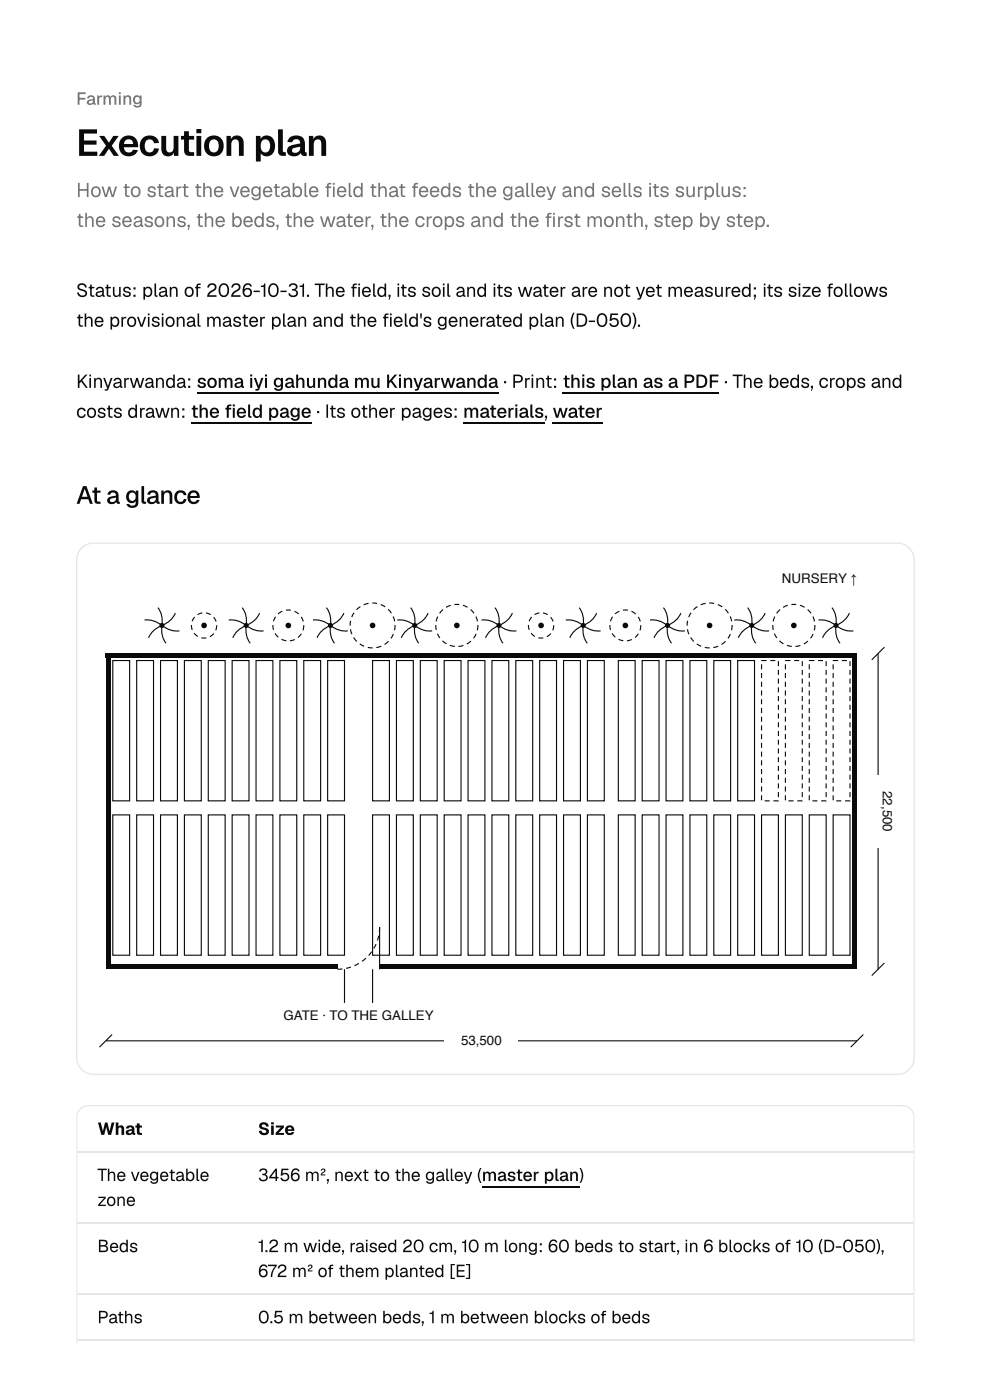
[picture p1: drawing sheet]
<svg xmlns="http://www.w3.org/2000/svg" width="210mm" height="297mm" viewBox="0 0 210 297" stroke-linecap="round" stroke-linejoin="round" font-family="sans-serif">
<path d="M17.3 116.3l1.2-.8 1.3-.3h170.4a3.6 3.6 0 0 1 3.6 3.6v105.6a3.6 3.6 0 0 1-3.6 3.5h-170.4a3.6 3.6 0 0 1-3.5-3.5v-105.6l.2-1.4z" fill="none" stroke="#e5e5e5" stroke-width=".26"/>
<g fill="#e5e5e5">
<path d="M16.1 234.4h177.8v1.5h-177.8z"/>
<path d="M192.4 234.4h1.5v50.6h-1.5z"/>
<path d="M16.1 234.4h1.5v50.6h-1.5z"/>
</g>
<path d="M40.4 89.8h25.7M41.7 83.5h64M98.2 89.8h17.2M117.2 89.8h10.6M119.3 83.5h33.2" fill="none" stroke="#0a0a0a" stroke-width=".26"/>
<g fill="#0a0a0a">
<path d="M22.4 138.6h159.3v1.1h-159.3z"/>
<path d="M22.4 138.6h1.1v67h-1.1z"/>
<path d="M180.7 138.6h1v67h-1z"/>
<path d="M22.4 204.6h49.1v1h-49.1z"/>
<path d="M80.5 204.6h101.2v1h-101.2z"/>
<path d="M71.5 205.5l1.1-.1v.3h-1.1zM73.4 205.3l1-.3v.3l-1 .3zM75.1 204.8l.9-.5 .2 .2-1 .5zM76.7 203.9l.8-.7 .2 .2-.9 .6zM78.7 201.8l.2 .2-.7 .8-.1-.2zM79.6 200.2l.2 .1-.5 1-.2-.1zM80.2 198.5h.2l-.3 1.1-.2-.1zM80.4 196.7h.2l-.1 1h-.2z"/>
</g>
<path d="M80.5 196.7v8.9" fill="none" stroke="#0a0a0a" stroke-width=".24"/>
<g fill="#0a0a0a">
<path d="M178.5 140h1v.3h-1zM180.1 140.3h.2v1h-.2zM180.1 142.1h.2v1.1h-.2zM180.1 144h.2v1h-.2zM180.1 145.8h.2v1.1h-.2zM180.1 147.7h.2v1h-.2zM180.1 149.5h.2v1.1h-.2zM180.1 151.4h.2v1h-.2zM180.1 153.2h.2v1.1h-.2zM180.1 155.1h.2v1h-.2zM180.1 156.9h.2v1.1h-.2zM180.1 158.8h.2v1h-.2zM180.1 160.6h.2v1.1h-.2zM180.1 162.5h.2v1h-.2zM180.1 164.3h.2v1.1h-.2zM180.1 166.2h.2v1.1h-.2zM180.1 168h.2v1.1h-.2zM179.2 169.8h1l-.1 .1h.2v.1h-1.1zM177.3 169.8h1.1v.2h-1.1zM176.5 168.7h.3v1.1h-.3zM176.5 166.9h.3v1h-.3zM176.5 165h.3v1.1h-.3zM176.5 163.2h.3v1h-.3zM176.5 161.3h.3v1.1h-.3zM176.5 159.5h.3v1h-.3zM176.5 157.6h.3v1.1h-.3zM176.5 155.8h.3v1h-.3zM176.5 153.9h.3v1.1h-.3zM176.5 152.1h.3v1h-.3zM176.5 150.2h.3v1.1h-.3zM176.5 148.3h.3v1.1h-.3zM176.5 146.5h.3v1.1h-.3zM176.5 144.6h.3v1.1h-.3zM176.5 142.8h.3v1h-.3zM176.5 140.9h.3v1.1h-.3zM176.5 140h1.2v.3h-1.1l.2-.2h-.3z"/>
<path d="M173.4 140h1.1v.3h-1.1zM175 140.3h.3v1h-.3zM175 142.1h.3v1.1h-.3zM175 144h.3v1h-.3zM175 145.8h.3v1.1h-.3zM175 147.7h.3v1h-.3zM175 149.5h.3v1.1h-.3zM175 151.4h.3v1h-.3zM175 153.2h.3v1.1h-.3zM175 155.1h.3v1h-.3zM175 156.9h.3v1.1h-.3zM175 158.8h.3v1h-.3zM175 160.6h.3v1.1h-.3zM175 162.5h.3v1h-.3zM175 164.3h.3v1.1h-.3zM175 166.2h.3v1.1h-.3zM175 168h.3v1.1h-.3zM174.1 169.8h1l-.1 .1h.3v.1h-1.2zM172.2 169.8h1.1v.2h-1.1zM171.5 168.7h.2v1.1h-.2zM171.5 166.9h.2v1h-.2zM171.5 165h.2v1.1h-.2zM171.5 163.2h.2v1h-.2zM171.5 161.3h.2v1.1h-.2zM171.5 159.5h.2v1h-.2zM171.5 157.6h.2v1.1h-.2zM171.5 155.8h.2v1h-.2zM171.5 153.9h.2v1.1h-.2zM171.5 152.1h.2v1h-.2zM171.5 150.2h.2v1.1h-.2zM171.5 148.3h.2v1.1h-.2zM171.5 146.5h.2v1.1h-.2zM171.5 144.6h.2v1.1h-.2zM171.5 142.8h.2v1h-.2zM171.5 140.9h.2v1.1h-.2zM171.5 140h1.1v.3h-1l.1-.2h-.2z"/>
<path d="M168.4 140h1v.3h-1zM170 140.3h.2v1h-.2zM170 142.1h.2v1.1h-.2zM170 144h.2v1h-.2zM170 145.8h.2v1.1h-.2zM170 147.7h.2v1h-.2zM170 149.5h.2v1.1h-.2zM170 151.4h.2v1h-.2zM170 153.2h.2v1.1h-.2zM170 155.1h.2v1h-.2zM170 156.9h.2v1.1h-.2zM170 158.8h.2v1h-.2zM170 160.6h.2v1.1h-.2zM170 162.5h.2v1h-.2zM170 164.3h.2v1.1h-.2zM170 166.2h.2v1.1h-.2zM170 168h.2v1.1h-.2zM169 169.8h1.1l-.1 .1h.2v.1h-1.2zM167.2 169.8h1v.2h-1zM166.4 168.7h.2v1.1h-.2zM166.4 166.9h.2v1h-.2zM166.4 165h.2v1.1h-.2zM166.4 163.2h.2v1h-.2zM166.4 161.3h.2v1.1h-.2zM166.4 159.5h.2v1h-.2zM166.4 157.6h.2v1.1h-.2zM166.4 155.8h.2v1h-.2zM166.4 153.9h.2v1.1h-.2zM166.4 152.1h.2v1h-.2zM166.4 150.2h.2v1.1h-.2zM166.4 148.3h.2v1.1h-.2zM166.4 146.5h.2v1.1h-.2zM166.4 144.6h.2v1.1h-.2zM166.4 142.8h.2v1h-.2zM166.4 140.9h.2v1.1h-.2zM166.4 140h1.2v.3h-1.1l.1-.2h-.2z"/>
<path d="M163.3 140h1.1v.3h-1.1zM164.9 140.3h.2v1h-.2zM164.9 142.1h.2v1.1h-.2zM164.9 144h.2v1h-.2zM164.9 145.8h.2v1.1h-.2zM164.9 147.7h.2v1h-.2zM164.9 149.5h.2v1.1h-.2zM164.9 151.4h.2v1h-.2zM164.9 153.2h.2v1.1h-.2zM164.9 155.1h.2v1h-.2zM164.9 156.9h.2v1.1h-.2zM164.9 158.8h.2v1h-.2zM164.9 160.6h.2v1.1h-.2zM164.9 162.5h.2v1h-.2zM164.9 164.3h.2v1.1h-.2zM164.9 166.2h.2v1.1h-.2zM164.9 168h.2v1.1h-.2zM164 169.8h1l-.1 .1h.2v.1h-1.1zM162.1 169.8h1.1v.2h-1.1zM161.3 168.7h.3v1.1h-.3zM161.3 166.9h.3v1h-.3zM161.3 165h.3v1.1h-.3zM161.3 163.2h.3v1h-.3zM161.3 161.3h.3v1.1h-.3zM161.3 159.5h.3v1h-.3zM161.3 157.6h.3v1.1h-.3zM161.3 155.8h.3v1h-.3zM161.3 153.9h.3v1.1h-.3zM161.3 152.1h.3v1h-.3zM161.3 150.2h.3v1.1h-.3zM161.3 148.3h.3v1.1h-.3zM161.3 146.5h.3v1.1h-.3zM161.3 144.6h.3v1.1h-.3zM161.3 142.8h.3v1h-.3zM161.3 140.9h.3v1.1h-.3zM161.3 140h1.2v.3h-1l.1-.2h-.3z"/>
</g>
<g fill="none" stroke="#0a0a0a" stroke-width=".24">
<path d="M173.5 131.5l1.6 .1 1.1 .4 1 .7M176.4 128.9l.7 1.4 .2 1.1-.1 1.3M177.2 132.7l1.1 .7 1 .4h1.6M177.2 132.7v1.2l.2 1.2 .7 1.4M177.2 132.7l-1.5 .9-.8 .8-.5 .9M180.1 130.1l-.9 1.3-.9 .7-1.1 .6M23.9 140.1h3.6v29.8h-3.6zM29 140.1h3.5v29.8h-3.5zM34 140.1h3.6v29.8h-3.6zM39.1 140.1h3.6v29.8h-3.6zM44.2 140.1h3.5v29.8h-3.5zM49.2 140.1h3.6v29.8h-3.6z"/>
<path d="M54.3 140.1h3.6v29.8h-3.6zM59.3 140.1h3.6v29.8h-3.6zM64.4 140.1h3.6v29.8h-3.6zM69.5 140.1h3.5v29.8h-3.5zM79 140.1h3.6v29.8h-3.6zM84.1 140.1h3.5v29.8h-3.5zM89.1 140.1h3.6v29.8h-3.6zM94.2 140.1h3.5v29.8h-3.5zM99.2 140.1h3.6v29.8h-3.6zM104.3 140.1h3.6v29.8h-3.6zM109.4 140.1h3.5v29.8h-3.5zM114.4 140.1h3.6v29.8h-3.6z"/>
<path d="M119.5 140.1h3.6v29.8h-3.6zM124.5 140.1h3.6v29.8h-3.6zM131.1 140.1h3.6v29.8h-3.6zM136.1 140.1h3.6v29.8h-3.6zM141.2 140.1h3.6v29.8h-3.6zM146.3 140.1h3.5v29.8h-3.5zM151.3 140.1h3.6v29.8h-3.6zM156.4 140.1h3.6v29.8h-3.6zM23.9 172.9h3.6v29.8h-3.6zM29 172.9h3.5v29.8h-3.5zM34 172.9h3.6v29.8h-3.6zM39.1 172.9h3.6v29.8h-3.6z"/>
<path d="M44.2 172.9h3.5v29.8h-3.5zM49.2 172.9h3.6v29.8h-3.6zM54.3 172.9h3.6v29.8h-3.6zM59.3 172.9h3.6v29.8h-3.6zM64.4 172.9h3.6v29.8h-3.6zM69.5 172.9h3.5v29.8h-3.5zM79 172.9h3.6v29.8h-3.6zM84.1 172.9h3.5v29.8h-3.5zM89.1 172.9h3.6v29.8h-3.6zM94.2 172.9h3.5v29.8h-3.5zM99.2 172.9h3.6v29.8h-3.6zM104.3 172.9h3.6v29.8h-3.6z"/>
<path d="M109.4 172.9h3.5v29.8h-3.5zM114.4 172.9h3.6v29.8h-3.6zM119.5 172.9h3.6v29.8h-3.6zM124.5 172.9h3.6v29.8h-3.6zM131.1 172.9h3.6v29.8h-3.6zM136.1 172.9h3.6v29.8h-3.6zM141.2 172.9h3.6v29.8h-3.6zM146.3 172.9h3.5v29.8h-3.5zM151.3 172.9h3.6v29.8h-3.6zM156.4 172.9h3.6v29.8h-3.6zM161.5 172.9h3.5v29.8h-3.5zM166.5 172.9h3.6v29.8h-3.6z"/>
<path d="M171.6 172.9h3.5v29.8h-3.5zM176.6 172.9h3.6v29.8h-3.6z"/>
</g>
<g fill="#0a0a0a">
<path d="M172.3 134.4l.2 .1-.6 1-.1-.2zM170.4 136.5l.8-.6 .2 .2-.9 .6zM168.6 137l1.1-.2v.2l-1 .3zM166.9 136.8l1 .2v.3l-1.1-.3zM165.3 135.9l.9 .6-.2 .2-.8-.7zM164.1 134.5l.2-.1 .5 .9-.2 .1zM163.7 132.6h.3l.1 1-.3 .1zM164.1 130.8l.3 .1-.4 1-.2-.1zM165.1 129.4l.2-.2 .1 .2-.7 .8-.1-.1zM166 128.7l1-.4v.2l-.9 .5zM167.8 128.1h1v.3h-1zM169.6 128.3l1 .4-.1 .2-.9-.4zM171.3 129.2l.7 .8-.2 .2-.7-.8zM172.2 130.8l.3-.1 .3 1.1h-.2zM172.6 132.6h.3l-.1 1.2-.3-.1z"/>
<circle cx="177.2" cy="132.7" r=".54"/>
<circle cx="168.3" cy="132.7" r=".6"/>
</g>
<path d="M155.7 131.5h1l1.1 .3 1.6 .9M158.5 128.9l.6 .9 .3 1.1v1.8M159.4 132.7l1 .7 1.1 .4h1.6M159.4 132.7v1.8l.3 1.1 .5 .9M159.4 132.7l-1.6 .9-.8 .8-.5 .9M162.2 130.1l-.5 .9-.8 .8-1.5 .9" fill="none" stroke="#0a0a0a" stroke-width=".24"/>
<g fill="#0a0a0a">
<path d="M154.7 134.5l.3 .1-.6 .9-.2-.1zM152.9 136.6l.8-.6 .2 .1-.9 .7zM151.2 137.3l1-.3 .1 .2-1 .3zM149.5 137.2l1 .1v.3l-1.1-.1zM147.8 136.5l.9 .5-.1 .2-.9-.5zM146.3 135.3l.2-.1 .7 .8-.2 .2zM145.6 133.5h.3l.3 1-.3 .1zM145.7 131.7h.2l-.1 1h-.2zM146.4 129.9l.2 .2-.5 .9-.2-.1zM146.9 129.3l.9-.7 .1 .2-.8 .7zM148.5 128.2l1.1-.3v.2l-1 .3zM150.4 127.8l1 .1v.2l-1-.1zM152.2 128.1l1 .6-.2 .1-.9-.4zM153.8 129.2l.7 .8-.2 .2-.6-.9zM154.7 130.8l.2-.1 .3 1.1h-.2zM155.1 132.6h.2l-.1 1.1h-.2z"/>
<circle cx="159.4" cy="132.7" r=".54"/>
<circle cx="150.4" cy="132.7" r=".6"/>
</g>
<path d="M137.8 131.5l1.6 .1 1.1 .4 1 .7M140.7 128.9l.7 1.4 .2 1.1-.1 1.3M141.5 132.7l1.1 .7 1 .4h1.6M141.5 132.7v1.2l.1 1.2 .8 1.4M141.5 132.7l-1.6 .9-.7 .8-.5 .9M144.3 130.1l-.8 1.3-.9 .7-1.1 .6" fill="none" stroke="#0a0a0a" stroke-width=".24"/>
<g fill="#0a0a0a">
<path d="M135.2 134.4l.2 .1-.7 .8-.2-.1zM132.9 135.8l1-.2 .1 .2-1.1 .3zM131.2 135.5l1 .3-.1 .3-1-.4zM129.7 134.4l.2-.1 .6 .8-.1 .2zM129.2 132.6h.2l.2 1-.3 .1zM129.8 130.8l.2 .1-.5 1-.2-.1zM130.3 130.2l1-.6v.2l-.8 .5zM132.1 129.3h1v.3h-1zM133.9 129.6l1 .6-.2 .2-.9-.6zM135.2 130.9l.2-.1 .5 1-.3 .1zM135.7 132.6h.3l-.2 1.2-.2-.1z"/>
<circle cx="141.5" cy="132.7" r=".54"/>
<circle cx="132.6" cy="132.7" r=".6"/>
</g>
<path d="M119.9 131.5l1.6 .1 1.1 .4 1 .7M122.8 128.9l.7 1.4 .2 1.1-.1 1.3M123.6 132.7l1.1 .7 1.1 .4h1.5M123.6 132.7v1.2l.2 1.2 .7 1.4M123.6 132.7l-1.5 .9-.8 .8-.5 .9M126.5 130.1l-.9 1.3-.8 .7-1.2 .6" fill="none" stroke="#0a0a0a" stroke-width=".24"/>
<g fill="#0a0a0a">
<path d="M115.9 135l.8-.7 .2 .2-.9 .7zM114.2 135.2h1v.2h-1.1zM112.5 134.4l.2-.1 .8 .6-.2 .2zM111.9 132.6h.3l.1 1-.2 .1zM112.6 130.8l.2 .2-.5 .8h-.2zM113.3 130.3l1-.4 .1 .3-1 .3zM115.1 129.9l1.1 .4-.1 .2-1-.3zM116.6 131l.2-.1 .6 .9-.3 .1zM117.3 132.6h.2l-.2 1.2-.2-.1z"/>
<circle cx="123.6" cy="132.7" r=".54"/>
<circle cx="114.7" cy="132.7" r=".6"/>
</g>
<path d="M102.1 131.5h1l1.1 .3 1.6 .9M104.9 128.9l.7 1.4 .2 1.1v1.3M105.8 132.7l1.6 .9 1 .2h1.1M105.8 132.7l-.1 1.2 .2 1.2 .7 1.4M105.8 132.7l-1.1 .6-.9 .7-.9 1.3M108.6 130.1l-.8 1.3-.9 .7-1.1 .6" fill="none" stroke="#0a0a0a" stroke-width=".24"/>
<g fill="#0a0a0a">
<path d="M100.8 134.4l.2 .1-.5 1-.2-.2zM98.9 136.5l.9-.6 .1 .2-.9 .6zM97.2 137l1-.2 .1 .2-1.1 .3zM95.4 136.8l1 .2v.3l-1.1-.3zM93.9 135.9l.8 .6-.1 .2-.9-.7zM92.6 134.5l.2-.1 .6 .9-.2 .1zM92.3 132.6h.2l.1 1-.2 .1zM92.7 130.8l.2 .1-.3 1-.2-.1zM93.6 129.4l.2-.2 .2 .2-.7 .8-.2-.1zM94.5 128.7l1-.4 .1 .2-1 .5zM96.3 128.1h1.1l-.1 .3h-.9zM98.2 128.3l1 .4-.1 .2-1-.4zM99.9 129.2l.7 .8-.2 .2-.7-.8zM100.8 130.8l.2-.1 .4 1.1h-.3zM101.2 132.6h.2l-.1 1.2-.2-.1z"/>
<circle cx="105.8" cy="132.7" r=".54"/>
<circle cx="96.9" cy="132.7" r=".6"/>
</g>
<path d="M84.2 131.5l1.6 .1 1.1 .4 1 .7M87.1 128.9l.7 1.4 .2 1.1-.1 1.3M87.9 132.7l1.6 .9 1.1 .2h1M87.9 132.7v1.2l.2 1.2 .7 1.4M87.9 132.7l-1.5 .9-.8 .8-.5 .9M90.8 130.1l-.9 1.3-.9 .7-1.1 .6" fill="none" stroke="#0a0a0a" stroke-width=".24"/>
<g fill="#0a0a0a">
<path d="M83.3 134.5l.2 .1-.5 .9-.2-.1zM81.5 136.6l.8-.6 .2 .1-.9 .7zM79.8 137.3l1-.3 .1 .2-1.1 .3zM78 137.2l1 .1v.3l-1-.1zM76.3 136.5l.9 .5v.2l-1-.5zM74.9 135.3l.2-.1 .6 .8-.1 .2zM74.2 133.5h.2l.3 1-.2 .1zM74.2 131.7h.2l-.1 1h-.2zM75 129.9l.2 .2-.5 .9-.2-.1zM75.5 129.3l.8-.7 .2 .2-.8 .7zM77.1 128.2l1-.3 .1 .2-1 .3zM78.9 127.8l1.1 .1-.1 .2-1-.1zM80.8 128.1l.9 .6-.1 .1-.9-.4zM82.4 129.2l.7 .8-.2 .2-.7-.9zM83.2 130.8l.3-.1 .3 1.1h-.2zM83.6 132.6h.3l-.1 1.1h-.3z"/>
<circle cx="87.9" cy="132.7" r=".54"/>
<circle cx="79" cy="132.7" r=".6"/>
</g>
<path d="M66.4 131.5l1.5 .1 1.1 .4 1.1 .7M69.2 128.9l.7 1.4 .2 1.1v1.3M70.1 132.7l1 .7 1.1 .4h1.6M70.1 132.7l-.1 1.2 .2 1.2 .7 1.4M70.1 132.7l-1.6 .9-.8 .8-.5 .9M72.9 130.1l-.5 .9-.8 .8-1.5 .9" fill="none" stroke="#0a0a0a" stroke-width=".24"/>
<g fill="#0a0a0a">
<path d="M63.8 134.4l.2 .1-.8 .8-.1-.1zM61.5 135.8l.9-.2 .1 .2-1 .3zM59.7 135.5l1 .3v.3l-1.1-.4zM58.2 134.4l.2-.1 .7 .8-.2 .2zM57.7 132.6h.3l.1 1-.2 .1zM58.3 130.8l.2 .1-.4 1-.2-.1zM58.9 130.2l.9-.6 .1 .2-.9 .5zM60.6 129.3h1.1l-.1 .3h-1zM62.5 129.6l.9 .6-.2 .2-.8-.6zM63.8 130.9l.2-.1 .4 1-.2 .1zM64.3 132.6h.2l-.2 1.2-.2-.1z"/>
<circle cx="70.1" cy="132.7" r=".54"/>
<circle cx="61.1" cy="132.7" r=".6"/>
</g>
<path d="M48.5 131.5l1.6 .1 1 .4 1.1 .7M51.3 128.9l.6 .9 .3 1.1v1.8M52.2 132.7l1.1 .7 1 .4h1.6M52.2 132.7v1.8l.3 1.1 .6 .9M52.2 132.7l-1.1 .6-.9 .7-.8 1.3M55 130.1l-.5 .9-.7 .8-1.6 .9" fill="none" stroke="#0a0a0a" stroke-width=".24"/>
<g fill="#0a0a0a">
<path d="M44.4 135l.8-.7 .2 .2-.9 .7zM42.7 135.2h1v.2h-1zM41 134.4l.2-.1 .8 .6-.1 .2zM40.5 132.6h.2l.2 1-.3 .1zM41.2 130.8l.2 .2-.6 .8h-.2zM41.8 130.3l1.1-.4v.3l-.9 .3zM43.7 129.9l1 .4-.1 .2-.9-.3zM45.2 131l.2-.1 .5 .9-.2 .1zM45.8 132.6h.3l-.3 1.2-.2-.1z"/>
<circle cx="52.2" cy="132.7" r=".54"/>
<circle cx="43.3" cy="132.7" r=".6"/>
</g>
<path d="M30.6 131.5l1.6 .1 1.1 .4 1 .7M33.5 128.9l.5 .9 .3 1.1v1.8M34.3 132.7l1.1 .7 1 .4h1.6M34.3 132.7v1.8l.4 1.1 .5 .9M34.3 132.7l-1.5 .9-.8 .8-.5 .9M37.2 130.1l-.9 1.3-.9 .7-1.1 .6" fill="none" stroke="#0a0a0a" stroke-width=".24"/>
<circle cx="34.3" cy="132.7" r=".54" fill="#0a0a0a"/>
<path d="M23.8 219.5l-2.7 2.7M73 205.6v7.2M79 205.6v7.2M183 219.5l-2.6 2.7M22.4 220.8h159.3" fill="none" stroke="#0a0a0a" stroke-width=".24"/>
<path d="M94.3 218.6h15.5v4.4h-15.5z" fill="#fff"/>
<path d="M186.2 138.6v67M187.5 137.3l-2.7 2.7M187.5 204.3l-2.7 2.7" fill="none" stroke="#0a0a0a" stroke-width=".24"/>
<path d="M183.9 164.4h4.5v15.5h-4.5z" fill="#fff"/>
<path d="M16.4 244.3h177.3M16.4 259.4h177.3M16.4 274.5h177.3M16.4 284.3h177.3" fill="none" stroke="#e5e5e5" stroke-width=".26"/>
<path d="M102.1 251.8h20.7" fill="none" stroke="#0a0a0a" stroke-width=".26"/>
<text font-size="7.9" fill="#0a0a0a" x="16.1" y="33.1">Execution plan</text>
<text font-size="5.3" fill="#0a0a0a" x="16.1" y="106.9">At a glance</text>
<g font-size="4.2" fill="#737373">
<text x="16.1" y="41.8">How to start the vegetable feld that feeds the galley and sells its surplus:</text>
<text x="68.8" y="41.8">i</text>
<text x="16.1" y="48.2">the seasons, the beds, the water, the crops and the frst month, step by step.</text>
<text x="115.4" y="48.2">i</text>
</g>
<g font-size="4" fill="#0a0a0a">
<text x="16.1" y="63">Status: plan of 2026-10-31. The feld, its soil and its water are not yet measured; its size follows</text>
<text x="74.2" y="63">i</text>
<text x="16.1" y="69.3">the provisional master plan and the feld's generated plan (D-050).</text>
<text x="81" y="69.3">i</text>
<text x="16.1" y="82.3">Kinyarwanda: soma iyi gahunda mu Kinyarwanda · Print: this plan as a PDF · The beds, crops and</text>
<text x="16.1" y="88.6">costs drawn: the feld page · Its other pages: materials, water</text>
<text x="47.6" y="88.6">i</text>
</g>
<text font-size="3.7" fill="#737373" x="16.1" y="22.2">Farming</text>
<g font-size="3.7" fill="#0a0a0a">
<text x="20.6" y="240.8">What</text>
<text x="54.7" y="240.8">Size</text>
<text x="20.6" y="250.6">The vegetable</text>
<text x="54.7" y="250.6">3456 m², next to the galley (master plan)</text>
<text x="20.6" y="255.9">zone</text>
<text x="20.6" y="265.6">Beds</text>
<text x="54.7" y="265.6">1.2 m wide, raised 20 cm, 10 m long: 60 beds to start, in 6 blocks of 10 (D-050),</text>
<text x="54.7" y="270.9">672 m² of them planted [E]</text>
<text x="20.6" y="280.7">Paths</text>
<text x="54.7" y="280.7">0.5 m between beds, 1 m between blocks of beds</text>
</g>
<g font-size="2.8" fill="#0a0a0a">
<text x="165.8" y="123.8">NURSERY ↑</text>
<text x="187.1" y="167.8" transform="rotate(90 187.1 167.8)">22,500</text>
<text x="60.1" y="216.3">GATE · TO THE GALLEY</text>
<text x="97.7" y="221.8">53,500</text>
</g>
</svg>
